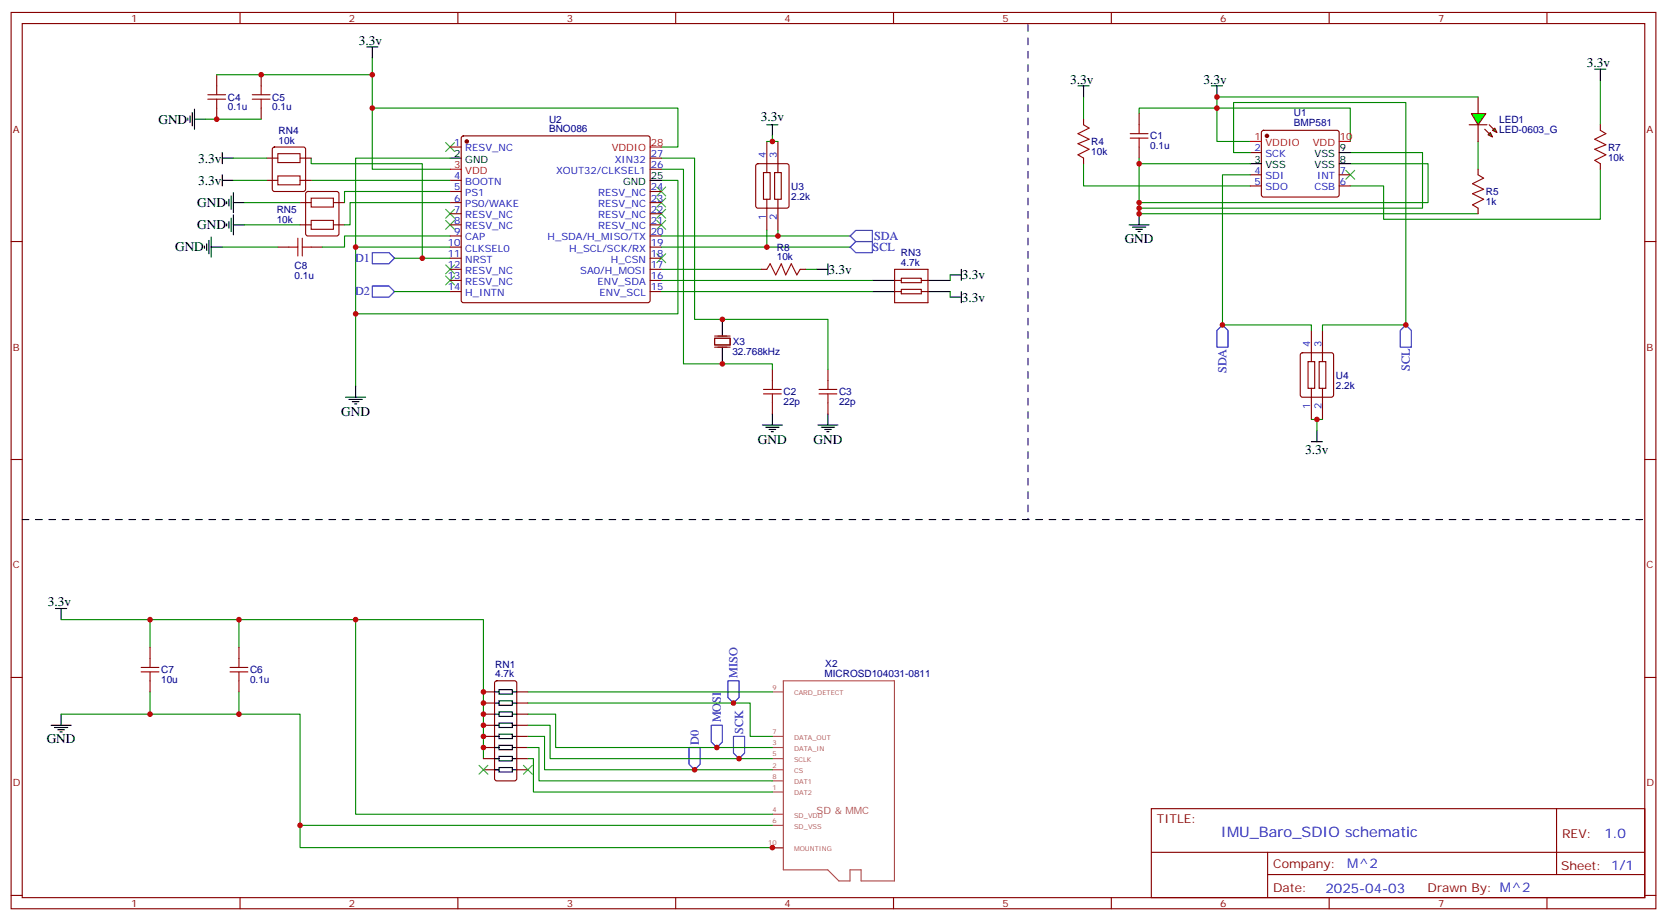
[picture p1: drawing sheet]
<svg xmlns="http://www.w3.org/2000/svg" width="529mm" height="292mm" viewBox="0 0 529 292" stroke-linecap="round" stroke-linejoin="round" font-family="sans-serif">
<g fill="none" stroke="#870000" stroke-width=".35">
<path d="M3.5 4h522.1v284.3h-522.1zM7.1 7.5h515v277.3h-515zM76.2 4v3.5M145.3 4v3.5M214.5 4v3.5M283.6 4v3.5M352.8 4v3.5M421.9 4v3.5M491.1 4v3.5M68.8 23.7v3.5M68.8 34.3v3.5M82.9 23.7v3.5"/>
<path d="M82.9 34.3v3.5M469.2 30.8v5.3M469.2 39.6v5.3M84.7 57.2h3.5M84.7 50.2h3.5M86.7 46.8l.4-.2h9.2l.5 .2 .2 .5v12.7l-.2 .5-.5 .2h-9.2l-.5-.2-.2-.5v-12.7zM95.2 57.2h3.6M95.2 50.2h3.6M142.9 46.6h3.5M142.9 57.2h3.5M146.6 43.3l.5-.2h58.6l.5 .2 .2 .5v51.5l-.3 .5-.4 .2h-58.6l-.5-.2-.2-.5v-51.5zM206.4 53.7h3.5"/>
<path d="M206.4 50.2h3.5M240.1 52.1l.5-.2h9.2l.5 .2 .2 .5v12.7l-.3 .5-.4 .2h-9.2l-.5-.2-.2-.5v-12.7zM242.4 54.8h2.1v8.4h-2.1zM243.4 44.9v9.9M245.9 54.8h2.1v8.4h-2.1zM246.9 44.9v9.9M469.2 53.7v1.8M3.5 76.6h3.6M88.2 78.4h3.5M95.2 64.3h3.6M95.2 71.3h3.6M97.2 61l.5-.3h9.2l.5 .3 .2 .5v12.7l-.2 .5-.5 .2h-9.2l-.5-.3-.2-.4v-12.7z"/>
<path d="M98.8 78.4h3.5M105.8 64.3h3.6M105.8 71.3h3.6M142.9 78.4h3.5M142.9 60.7h3.5M142.9 64.3h3.5M142.9 67.8h3.5M142.9 71.3h3.5M142.9 74.9h3.5M206.4 78.4h3.5M206.4 60.7h3.5M206.4 64.3h3.5"/>
<path d="M206.4 67.8h3.5M206.4 71.3h3.5M206.4 74.9h3.5M243.4 63.2v9.9M246.9 63.2v9.9M469.2 66v1.8M522.1 76.6h3.5M142.9 85.4h3.5M142.9 81.9h3.5M142.9 89h3.5M142.9 92.5h3.5M206.4 85.4h3.5"/>
<path d="M206.4 81.9h3.5M206.4 89h3.5M206.4 92.5h3.5M241.7 85.4h1.7M254 85.4h1.8M284 85.4h10.6v10.6h-10.6zM284 89h2.1M284 92.5h2.1M286.1 91.8h6.4v1.4h-6.4zM286.1 88.3h6.4v1.4h-6.4zM292.5 89h2.1M292.5 92.5h2.1"/>
<path d="M245.2 117.2v3.5M262.8 117.2v3.5M245.2 127.8v3.5M262.8 127.8v3.5M3.5 145.8h3.6M522.1 145.8h3.5M3.5 214.9h3.6M522.1 214.9h3.5M365.5 256.5h156.6v28.3h-156.6zM494.1 256.6v20.8M365.5 270.4h156.5M402.4 277.4h119.6"/>
<path d="M402.4 270.4v14.1M3.5 284.1h3.6M76.2 284.8v3.5M145.3 284.8v3.5M214.5 284.8v3.5M283.6 284.8v3.5M352.8 284.8v3.5M421.9 284.8v3.5M491.1 284.8v3.5M522.1 284.1h3.5"/>
</g>
<g fill="none" stroke="#000" stroke-width=".35">
<path d="M116.4 14.9h3.5M118.2 14.9v3.5M59.6 37.5v.7M60.3 36.8v2.1M61 35.7v4.2M61.7 37.8h3.6M61.7 34.6v6.4M243.4 39.6h3.5M245.2 39.6v3.5M70.6 50.2h3.5M70.6 57.2h3.5M70.6 48.4v3.5"/>
<path d="M70.6 55.5v3.5M142.9 50.2h3.5M206.4 57.2h3.5M64.9 78v.7M65.6 77.3v2.1M66.3 76.3v4.2M67 78.4h3.6M67 75.2v6.4M72 63.9v.7M72 71v.7M72.7 63.2v2.1M72.7 70.3v2.1"/>
<path d="M73.4 62.2v4.2M73.4 69.2v4.2M74.1 64.3h3.5M74.1 61.1v6.4M74.1 68.2v6.3M74.1 71.3h3.5M259.3 85.4h3.5M262.8 83.7v3.5M276.9 92.5h7.1M276.9 89h7.1M294.6 92.5h7M294.6 89h7"/>
<path d="M301.6 87.2h3.6M301.6 94.3h3.6M305.2 85.4v3.6M305.2 92.5v3.5M109.7 126h6.4M110.8 126.7h4.2M111.8 127.4h2.1M112.5 128.1h.7M112.9 122.5v3.5M242 134.8h6.4M243.1 135.5h4.2M244.1 136.2h2.1"/>
<path d="M244.8 136.9h.7M245.2 131.3v3.5M259.6 134.8h6.4M260.7 135.5h4.2M261.8 136.2h2.1M262.5 136.9h.7M262.8 131.3v3.5"/>
</g>
<g fill="none" stroke="#a10000" stroke-width=".35">
<path d="M66 30.1h5.6M66 31.5h5.6M68.8 27.2v2.9M68.8 31.5v2.8M80.1 30.1h5.6M80.1 31.5h5.6M82.9 27.2v2.9M82.9 31.5v2.8M88.2 55.8h7v2.8h-7zM88.2 48.8h7v2.8h-7zM469.2 55.5l1.8 1-3.6 1.8 3.6 1.7-3.6 1.5 3.6 1.7-3.6 1.8 1.8 1M91.7 78.4h2.8"/>
<path d="M94.5 75.6v5.6M96 78.4h2.8M96 75.6v5.6M98.8 69.9h7v2.8h-7zM98.8 62.9h7v2.8h-7zM243.4 85.4l1.1-1.7 1.7 3.5 1.8-3.5 1.4 3.5 1.8-3.5 1.7 3.5 1.1-1.8M242.4 125h5.6M242.4 123.5h5.6M245.2 120.7v2.8M245.2 125v2.8M260 125h5.6M260 123.5h5.6"/>
<path d="M262.8 120.7v2.8M262.8 125v2.8"/>
</g>
<g fill="none" stroke="#008700" stroke-width=".35">
<path d="M118.2 18.4v35.3h24.7M118.2 34.3h97v12.3h-5.3M74.1 50.2h10.6M74.1 57.2h10.6M98.8 50.2v1.7h35.3v30h8.8M98.8 57.2h44.1M142.9 50.2h-30v28.2M209.9 53.7h7.1v61.7h28.2v1.8M209.9 50.2h10.6v51.1h42.3v15.9M209.9 57.2h5.3v42.4h-102.3M243.4 44.9h3.5M245.2 43.1v1.8"/>
<path d="M361.6 50.2v17.6h107.6M469.2 44.9v8.8M70.6 78.4h17.6M77.6 64.3h17.6M77.6 71.3h17.6M142.9 78.4h-30v44.1M142.9 74.9h-33.5v3.5h-7.1M142.9 60.7h-33.5v3.6M142.9 64.3h-31.8v7h-1.7M209.9 74.9h60M209.9 78.4h60M243.4 73.1v5.3"/>
<path d="M246.9 73.1v1.8M209.9 85.4h31.8M255.8 85.4h3.5M301.6 87.2v1.8M301.6 92.5v1.8"/>
</g>
<g fill="none" stroke="#3c3" stroke-width=".35">
<path d="M141.5 45.2l2.8 2.8M144.3 45.2l-2.8 2.8M208.5 59.3l2.8 2.9M211.3 59.3l-2.8 2.9M141.5 69.9l2.8 2.8M141.5 66.4l2.8 2.8M144.3 69.9l-2.8 2.8M144.3 66.4l-2.8 2.8M208.5 62.9l2.8 2.8M208.5 66.4l2.8 2.8M208.5 69.9l2.8 2.8M211.3 62.9l-2.8 2.8"/>
<path d="M211.3 66.4l-2.8 2.8M211.3 69.9l-2.8 2.8M141.5 87.6l2.8 2.8M141.5 84l2.8 2.9M144.3 87.6l-2.8 2.8M144.3 84l-2.8 2.9M208.5 80.5l2.8 2.8M211.3 80.5l-2.8 2.8"/>
</g>
<path d="M269.9 78.4l1.7-1.8h5.3v3.6h-5.3zM271.6 73.1h5.3v3.5h-5.3l-1.7-1.7z" fill="none" stroke="#00f" stroke-width=".35"/>
<circle cx="148.2" cy="44.9" r=".53" fill="#870000" stroke="#870000" stroke-width=".35"/>
<path d="M142.9 53.7h3.5M206.4 46.6h3.5" fill="none" stroke="#f00" stroke-width=".35"/>
<g fill="#0f0" stroke="#870000" stroke-width=".35">
<path d="M473.1 42.1l.7 1.4-1.4-.7z"/>
<path d="M473.8 41.3l.7-.7 .7 1.5z"/>
</g>
<g fill="#870000" stroke="#870000" stroke-width=".35">
<path d="M471.3 41l1.4 1.4z"/>
<path d="M472.7 39.6l1.4 1.4z"/>
</g>
<path d="M466.4 39.6h5.6z" fill="#f00" stroke="#870000" stroke-width=".35"/>
<path d="M467.1 36.1h4.6l-2.5 3.5z" fill="#0f0" stroke="#870000" stroke-width=".35"/>
<g fill="none" stroke="#008700" stroke-width=".35">
<path d="M65.3 37.8h17.6M68.8 23.7h49.4M344 30.8v7M361.6 36.1v-1.8h67v10.6M469.2 30.8h-82.9v14.1h10.6M508 25.5v14.1M344 51.9v7.1h52.9M361.6 51.9h35.3M396.9 55.5h-8.8v47.6h28.2v1.7M396.9 48.4h-5.3v-15.9h54.7v70.6h-26.5v1.7M428.6 51.9h24.7v12.4h-91.7M428.6 48.4h23v17.6h-90"/>
<path d="M508 53.7v15.9h-68.8v-10.6h-10.6M125.2 92.5h17.7M125.2 81.9h8.9M209.9 92.5h67M209.9 89h67M416.3 133.1h3.5M418 133.1v3.5M19.4 196.6h28.2M75.8 196.6h-28.2v8.8M112.9 196.6v61.7h132.3M47.6 219.5v7.1h28.2v-7.1M75.8 205.4v-8.8h77.7v44.1"/>
<path d="M167.6 219.5h77.6M19.4 226.6h28.2M75.8 226.6h19.4v42.3h150M167.6 223h70.5v10.6h7.1M167.6 226.6h8.8v10.5h68.8M167.6 230.1h7v10.6h70.6M167.6 233.6h5.3v10.6h72.3M167.6 237.1h3.5v10.6h74.1M167.6 240.7h1.7v10.5h75.9M95.2 261.8h150"/>
</g>
<g fill="none" stroke="#a10000" stroke-width=".35">
<path d="M344 39.6l1.7 1-3.5 1.8 3.5 1.8-3.5 1.4 3.5 1.7-3.5 1.8 1.8 1.1M361.6 39.6v2.8M358.8 43.8h5.6M358.8 42.4h5.6M361.6 43.8v2.8M508 41.3l1.8 1.1-3.6 1.8 3.6 1.7-3.6 1.4 3.6 1.8-3.6 1.8 1.8 1M44.8 211.7h5.6M44.8 213.1h5.6M47.6 208.9v2.8M47.6 213.1v2.9M73 211.7h5.7M73 213.1h5.7"/>
<path d="M75.8 208.9v2.8M75.8 213.1v2.9"/>
</g>
<g fill="none" stroke="#870000" stroke-width=".35">
<path d="M344 37.8v1.8M361.6 36.1v3.5M508 39.6v1.7M344 50.2v1.7M361.6 46.6v3.6M396.9 48.4h3.5M396.9 55.5h3.5M396.9 59h3.5M400.6 41.6l.5-.3h23.3l.5 .3 .2 .5v19.7l-.2 .5-.5 .2h-23.3l-.5-.2-.2-.5v-19.7zM425.1 55.5h3.5M425.1 59h3.5M508 51.9v1.8"/>
<path d="M413 112.1l.5-.2h9.1l.5 .2 .2 .5v12.7l-.2 .5-.5 .2h-9.1l-.5-.2-.3-.5v-12.7zM415.2 114.7h2.1v8.5h-2.1zM416.3 104.8v9.9M418.7 114.7h2.2v8.5h-2.2zM419.8 104.8v9.9M416.3 123.2v9.9M419.8 123.2v9.9M47.6 205.4v3.5M47.6 216v3.5M75.8 205.4v3.5M75.8 216v3.5M153.5 219.5h3.5"/>
<path d="M157.2 216.2l.5-.2h5.6l.5 .2 .2 .5v30.3l-.2 .5-.5 .2h-5.6l-.5-.2-.2-.5v-30.3zM164 219.5h3.6M153.5 223h3.5M153.5 226.6h3.5M153.5 230.1h3.5M153.5 233.6h3.5M153.5 237.1h3.5M164 223h3.6M164 226.6h3.6M164 230.1h3.6M164 233.6h3.6M164 237.1h3.6"/>
<path d="M153.5 240.7h3.5M153.5 244.2h3.5M164 240.7h3.6M164 244.2h3.6"/>
</g>
<g fill="none" stroke="#000" stroke-width=".35">
<path d="M342.2 27.2h3.5M344 27.2v3.6M384.5 27.2h3.6M386.3 27.2v3.6M506.2 21.9h3.6M508 21.9v3.6M396.9 51.9h3.5M425.1 51.9h3.5M425.1 48.4h3.5M358.4 71.3h6.4M359.5 72h4.2M360.5 72.7h2.2"/>
<path d="M361.2 73.4h.7M361.6 67.8v3.5M229.3 101.3v5.3M229.3 110.1v5.3M418 136.6v3.5M416.3 140.1h3.5M17.6 193h3.6M19.4 193v3.6M157 219.5h1.4M158.4 218.8h4.2v1.4h-4.2zM162.6 219.5h1.4M16.2 230.1h6.4"/>
<path d="M17.3 230.8h4.2M18.3 231.5h2.2M19 232.2h.8M19.4 226.6v3.5M157 230.1h1.4M157 223h1.4M157 226.6h1.4M157 237.1h1.4M157 233.6h1.4M158.4 222.3h4.2v1.4h-4.2zM158.4 225.8h4.2v1.5h-4.2zM158.4 229.4h4.2v1.4h-4.2z"/>
<path d="M158.4 240h4.2v1.4h-4.2zM158.4 236.4h4.2v1.4h-4.2zM158.4 232.9h4.2v1.4h-4.2zM162.6 230.1h1.4M162.6 223h1.4M162.6 226.6h1.4M162.6 237.1h1.4M162.6 233.6h1.4M157 244.2h1.4M157 240.7h1.4M158.4 243.5h4.2v1.4h-4.2zM162.6 244.2h1.4"/>
<path d="M162.6 240.7h1.4"/>
</g>
<path d="M118.2 80.2h5.3l1.7 1.7-1.7 1.8h-5.3zM118.2 90.7h5.3l1.7 1.8-1.7 1.8h-5.3zM388.1 103.1l1.7 1.7v5.3h-3.5v-5.3zM444.5 104.8l1.8-1.7 1.7 1.7v5.3h-3.5zM231.1 216h3.5v5.3l-1.8 1.7-1.7-1.7zM218.7 237.1h3.5v5.3l-1.7 1.8-1.8-1.8zM225.8 230.1h3.5v5.3l-1.8 1.7-1.7-1.7zM232.8 233.6h3.6v5.3l-1.8 1.8-1.8-1.8z" fill="none" stroke="#00f" stroke-width=".35"/>
<path d="M427.2 54l2.8 2.9M430 54l-2.8 2.9M152 242.8l2.9 2.8M154.9 242.8l-2.9 2.8M166.2 242.8l2.8 2.8M169 242.8l-2.8 2.8" fill="none" stroke="#3c3" stroke-width=".35"/>
<circle cx="402.2" cy="43.1" r=".53" fill="#870000" stroke="#870000" stroke-width=".35"/>
<path d="M396.9 44.9h3.5M425.1 44.9h3.5" fill="none" stroke="#f00" stroke-width=".35"/>
<path d="M245.2 219.5h3.5M248.7 216h35.2v63.5h-10.6v-3.6h-3.5v3.6h-3.5l-3.5-3.6h-14.1zM245.2 237.1h3.5M245.2 233.6h3.5M245.2 244.2h3.5M245.2 258.3h3.5M245.2 240.7h3.5M245.2 247.7h3.5M245.2 251.2h3.5M245.2 261.8h3.5M245.2 268.9h3.5" fill="none" stroke="#a64a4a" stroke-width=".35"/>
<path d="M226.8 107.3h5v2.1h-5zM226.8 110.1h5M226.8 106.6h5" fill="none" stroke="#871200" stroke-width=".35"/>
<g fill="#c00">
<circle cx="112.9" cy="99.6" r=".88"/>
<circle cx="112.9" cy="78.4" r=".88"/>
<circle cx="118.2" cy="34.3" r=".88"/>
<circle cx="246.9" cy="74.9" r=".88"/>
<circle cx="243.4" cy="78.4" r=".88"/>
<circle cx="245.2" cy="44.9" r=".88"/>
<circle cx="386.3" cy="30.8" r=".88"/>
<circle cx="386.3" cy="34.3" r=".88"/>
<circle cx="361.6" cy="67.8" r=".88"/>
<circle cx="361.6" cy="51.9" r=".88"/>
<circle cx="361.6" cy="64.3" r=".88"/>
<circle cx="361.6" cy="66" r=".88"/>
<circle cx="388.1" cy="103.1" r=".88"/>
<circle cx="446.3" cy="103.1" r=".88"/>
<circle cx="418" cy="133.1" r=".88"/>
<circle cx="75.8" cy="196.6" r=".88"/>
<circle cx="47.6" cy="196.6" r=".88"/>
<circle cx="245.2" cy="268.9" r=".88"/>
<circle cx="47.6" cy="226.6" r=".88"/>
<circle cx="75.8" cy="226.6" r=".88"/>
<circle cx="95.3" cy="261.8" r=".88"/>
<circle cx="112.9" cy="196.6" r=".88"/>
<circle cx="153.5" cy="219.5" r=".88"/>
<circle cx="153.5" cy="223" r=".88"/>
<circle cx="153.5" cy="226.6" r=".88"/>
<circle cx="153.5" cy="230.1" r=".88"/>
<circle cx="153.5" cy="233.6" r=".88"/>
<circle cx="153.5" cy="237.1" r=".88"/>
<circle cx="232.8" cy="223" r=".88"/>
<circle cx="227.5" cy="237.1" r=".88"/>
<circle cx="220.5" cy="244.2" r=".88"/>
<circle cx="234.6" cy="240.7" r=".88"/>
<circle cx="118.2" cy="23.7" r=".88"/>
<circle cx="82.9" cy="23.7" r=".88"/>
<circle cx="68.8" cy="37.8" r=".88"/>
<circle cx="229.3" cy="115.4" r=".88"/>
<circle cx="229.3" cy="101.3" r=".88"/>
<circle cx="134.1" cy="81.9" r=".88"/>
</g>
<path d="M326.3 7.8v157M7.1 164.8h515h-1.8" fill="none" stroke="#000" stroke-width=".35" stroke-dasharray="2.1 2.1"/>
<text font-size="4.6" fill="#00f" x="387.6" y="265.6">IMU_Baro_SDIO schematic</text>
<g font-size="4.2">
<text x="113.9" y="14.2">3.3v</text>
<text x="503.8" y="21.2">3.3v</text>
<text x="339.7" y="26.5">3.3v</text>
<text x="382.1" y="26.5">3.3v</text>
<text x="50.3" y="39.2">GND</text>
<text x="241.5" y="38.5">3.3v</text>
<text x="62.9" y="51.6">3.3v</text>
<text x="62.9" y="58.6">3.3v</text>
<text x="62.6" y="65.7">GND</text>
<text x="62.6" y="72.7">GND</text>
<text x="357" y="77">GND</text>
<text x="55.6" y="79.8">GND</text>
<text x="263" y="86.8">3.3v</text>
<text x="305.3" y="88.6">3.3v</text>
<text x="305.3" y="95.7">3.3v</text>
<text x="108.3" y="132.1">GND</text>
<text x="240.6" y="140.9">GND</text>
<text x="258.2" y="140.9">GND</text>
<text x="414.3" y="144.1">3.3v</text>
<text x="15.2" y="192.3">3.3v</text>
<text x="14.8" y="235.7">GND</text>
</g>
<g font-size="4.2" fill="#00f">
<text x="509.3" y="265.8">1.0</text>
<text x="427.7" y="275.4">M^2</text>
<text x="420.7" y="283.2">2025-04-03</text>
</g>
<g font-size="3.9" fill="#00f">
<text x="277.4" y="76.2">SDA</text>
<text x="112.7" y="83.2">D1</text>
<text x="277" y="79.7">SCL</text>
<text x="112.7" y="93.7">D2</text>
<text x="389.3" y="118.4" transform="rotate(-90 389.3 118.4)">SDA</text>
<text x="447.5" y="117.7" transform="rotate(-90 447.5 117.7)">SCL</text>
<text x="234.1" y="215.1" transform="rotate(-90 234.1 215.1)">MISO</text>
<text x="228.8" y="229.2" transform="rotate(-90 228.8 229.2)">MOSI</text>
<text x="235.9" y="232.7" transform="rotate(-90 235.9 232.7)">SCK</text>
<text x="221.8" y="236.4" transform="rotate(-90 221.8 236.4)">D0</text>
</g>
<g font-size="3.9" fill="#800">
<text x="367.2" y="261.1">TITLE:</text>
<text x="495.9" y="265.8">REV:</text>
<text x="404.1" y="275.3">Company:</text>
<text x="495.5" y="275.9">Sheet: 1/1</text>
<text x="404.1" y="283">Date:</text>
<text x="453.2" y="283.1">Drawn By: M^2</text>
</g>
<g font-size="3.2" fill="#800">
<text x="41.6" y="6.9">1</text>
<text x="110.8" y="6.9">2</text>
<text x="179.9" y="6.9">3</text>
<text x="249.1" y="6.9">4</text>
<text x="318.2" y="6.9">5</text>
<text x="387.3" y="6.9">6</text>
<text x="456.5" y="6.9">7</text>
<text x="4.1" y="42.1">A</text>
<text x="522.6" y="42.1">A</text>
<text x="4.1" y="111.2">B</text>
<text x="522.6" y="111.2">B</text>
<text x="4.1" y="180.3">C</text>
<text x="522.6" y="180.3">C</text>
<text x="4.1" y="249.5">D</text>
<text x="522.6" y="249.5">D</text>
<text x="41.6" y="287.8">1</text>
<text x="110.8" y="287.8">2</text>
<text x="179.9" y="287.8">3</text>
<text x="249.1" y="287.8">4</text>
<text x="318.2" y="287.8">5</text>
<text x="387.3" y="287.8">6</text>
<text x="456.5" y="287.8">7</text>
</g>
<g font-size="3.2" fill="#000080">
<text x="72.3" y="35">0.1u</text>
<text x="72.3" y="31.9">C4</text>
<text x="86.4" y="35">0.1u</text>
<text x="86.4" y="31.9">C5</text>
<text x="174.3" y="38.9">U2</text>
<text x="410.7" y="40.1">BMP581</text>
<text x="410.7" y="36.9">U1</text>
<text x="475.9" y="39">LED1</text>
<text x="88.4" y="45.6">10k</text>
<text x="88.4" y="42.5">RN4</text>
<text x="174.3" y="42">BNO086</text>
<text x="346.4" y="46">R4</text>
<text x="365.1" y="47.4">0.1u</text>
<text x="365.1" y="44.2">C1</text>
<text x="475.9" y="42.1">LED-0603_G</text>
<text x="510.5" y="47.8">R7</text>
<text x="346.4" y="49.2">10k</text>
<text x="510.5" y="51">10k</text>
<text x="251.2" y="63.4">2.2k</text>
<text x="251.2" y="60.1">U3</text>
<text x="471.7" y="65.1">1k</text>
<text x="471.7" y="61.9">R5</text>
<text x="87.8" y="70.7">10k</text>
<text x="87.8" y="67.5">RN5</text>
<text x="246.6" y="82.6">10k</text>
<text x="246.6" y="79.5">R8</text>
<text x="286" y="81.2">RN3</text>
<text x="93.5" y="88.7">0.1u</text>
<text x="93.5" y="85.4">C8</text>
<text x="286" y="84.4">4.7k</text>
<text x="232.5" y="112.7">32.768kHz</text>
<text x="232.6" y="109.5">X3</text>
<text x="248.7" y="125.4">C2</text>
<text x="266.3" y="125.4">C3</text>
<text x="424" y="123.3">2.2k</text>
<text x="424" y="120.1">U4</text>
<text x="248.7" y="128.6">22p</text>
<text x="266.3" y="128.6">22p</text>
<text x="51.2" y="213.6">C7</text>
<text x="79.4" y="213.6">C6</text>
<text x="157.2" y="214.9">4.7k</text>
<text x="157.2" y="211.8">RN1</text>
<text x="261.7" y="214.9">MICROSD104031-0811</text>
<text x="262" y="211.7">X2</text>
<text x="51.2" y="216.8">10u</text>
<text x="79.4" y="216.8">0.1u</text>
</g>
<g font-size="3.2" fill="#00f">
<text x="144.2" y="46.3">1</text>
<text x="147.7" y="48">RESV_NC</text>
<text x="195.2" y="51.6">XIN32</text>
<text x="206.6" y="53.3">26</text>
<text x="206.6" y="49.8">27</text>
<text x="243.1" y="50.2" transform="rotate(-90 243.1 50.2)">4</text>
<text x="246.6" y="50.2" transform="rotate(-90 246.6 50.2)">3</text>
<text x="398.2" y="48">2</text>
<text x="401.7" y="49.8">SCK</text>
<text x="144.2" y="56.9">4</text>
<text x="147.7" y="58.6">BOOTN</text>
<text x="176.5" y="55.1">XOUT32/CLKSEL1</text>
<text x="398.2" y="55.1">4</text>
<text x="398.2" y="58.6">5</text>
<text x="401.7" y="56.9">SDI</text>
<text x="418.1" y="56.9">INT</text>
<text x="425.3" y="58.6">6</text>
<text x="425.3" y="55.1">7</text>
<text x="144.2" y="60.4">5</text>
<text x="144.2" y="63.9">6</text>
<text x="147.7" y="62.2">PS1</text>
<text x="147.7" y="65.7">PS0/WAKE</text>
<text x="189.9" y="65.7">RESV_NC</text>
<text x="189.9" y="62.2">RESV_NC</text>
<text x="206.6" y="63.9">23</text>
<text x="206.6" y="60.4">24</text>
<text x="401.7" y="60.4">SDO</text>
<text x="417.2" y="60.4">CSB</text>
<text x="144.2" y="67.5">7</text>
<text x="144.2" y="71">8</text>
<text x="147.7" y="69.2">RESV_NC</text>
<text x="189.9" y="69.2">RESV_NC</text>
<text x="206.6" y="71">21</text>
<text x="206.6" y="67.5">22</text>
<text x="243.1" y="69.8" transform="rotate(-90 243.1 69.8)">1</text>
<text x="246.6" y="69.8" transform="rotate(-90 246.6 69.8)">2</text>
<text x="144.2" y="74.5">9</text>
<text x="147.7" y="72.7">RESV_NC</text>
<text x="147.7" y="76.3">CAP</text>
<text x="173.8" y="76.3">H_SDA/H_MISO/TX</text>
<text x="189.9" y="72.7">RESV_NC</text>
<text x="206.6" y="74.5">20</text>
<text x="142.2" y="78">10</text>
<text x="142.2" y="81.6">11</text>
<text x="147.7" y="79.8">CLKSEL0</text>
<text x="147.7" y="83.3">NRST</text>
<text x="180.7" y="79.8">H_SCL/SCK/RX</text>
<text x="193.9" y="83.3">H_CSN</text>
<text x="206.6" y="81.6">18</text>
<text x="206.6" y="78">19</text>
<text x="142.2" y="85.1">12</text>
<text x="142.2" y="88.6">13</text>
<text x="147.7" y="86.9">RESV_NC</text>
<text x="184.2" y="86.9">SA0/H_MOSI</text>
<text x="206.6" y="88.6">16</text>
<text x="206.6" y="85.1">17</text>
<text x="142.2" y="92.1">14</text>
<text x="147.7" y="90.4">RESV_NC</text>
<text x="147.7" y="93.9">H_INTN</text>
<text x="189.7" y="90.4">ENV_SDA</text>
<text x="190.4" y="93.9">ENV_SCL</text>
<text x="206.6" y="92.1">15</text>
<text x="415.9" y="110.1" transform="rotate(-90 415.9 110.1)">4</text>
<text x="419.5" y="110.1" transform="rotate(-90 419.5 110.1)">3</text>
<text x="415.9" y="129.8" transform="rotate(-90 415.9 129.8)">1</text>
<text x="419.5" y="129.8" transform="rotate(-90 419.5 129.8)">2</text>
</g>
<g font-size="3.2" fill="#f00">
<text x="206.6" y="46.3">28</text>
<text x="398.2" y="44.5">1</text>
<text x="401.7" y="46.3">VDDIO</text>
<text x="416.7" y="46.3">VDD</text>
<text x="425.3" y="44.5">10</text>
<text x="144.2" y="53.3">3</text>
<text x="194.2" y="48">VDDIO</text>
<text x="147.7" y="55.1">VDD</text>
</g>
<g font-size="3.2">
<text x="144.2" y="49.8">2</text>
<text x="147.7" y="51.6">GND</text>
<text x="398.2" y="51.6">3</text>
<text x="401.7" y="53.3">VSS</text>
<text x="417.3" y="53.3">VSS</text>
<text x="417.3" y="49.8">VSS</text>
<text x="425.3" y="51.6">8</text>
<text x="425.3" y="48">9</text>
<text x="197.8" y="58.6">GND</text>
<text x="206.6" y="56.9">25</text>
</g>
<text font-size="3.2" fill="#a54b4b" x="259.2" y="258.3">SD &amp; MMC</text>
<g font-size="2.1" fill="#a54b4b">
<text x="245.2" y="218.8">9</text>
<text x="252.1" y="220.5">CARD_DETECT</text>
<text x="245.2" y="232.9">7</text>
<text x="245.2" y="236.4">3</text>
<text x="245.2" y="240">5</text>
<text x="252.1" y="238.2">DATA_IN</text>
<text x="252.1" y="234.7">DATA_OUT</text>
<text x="245.2" y="243.5">2</text>
<text x="252.1" y="245.2">CS</text>
<text x="252.1" y="241.7">SCLK</text>
<text x="245.2" y="247">8</text>
<text x="245.2" y="250.6">1</text>
<text x="252.1" y="248.8">DAT1</text>
<text x="245.2" y="257.6">4</text>
<text x="252.1" y="252.3">DAT2</text>
<text x="245.2" y="261.1">6</text>
<text x="252.1" y="262.9">SD_VSS</text>
<text x="252.1" y="259.3">SD_VDD</text>
<text x="243.8" y="268.2">10</text>
<text x="252.1" y="269.9">MOUNTING</text>
</g>
</svg>
